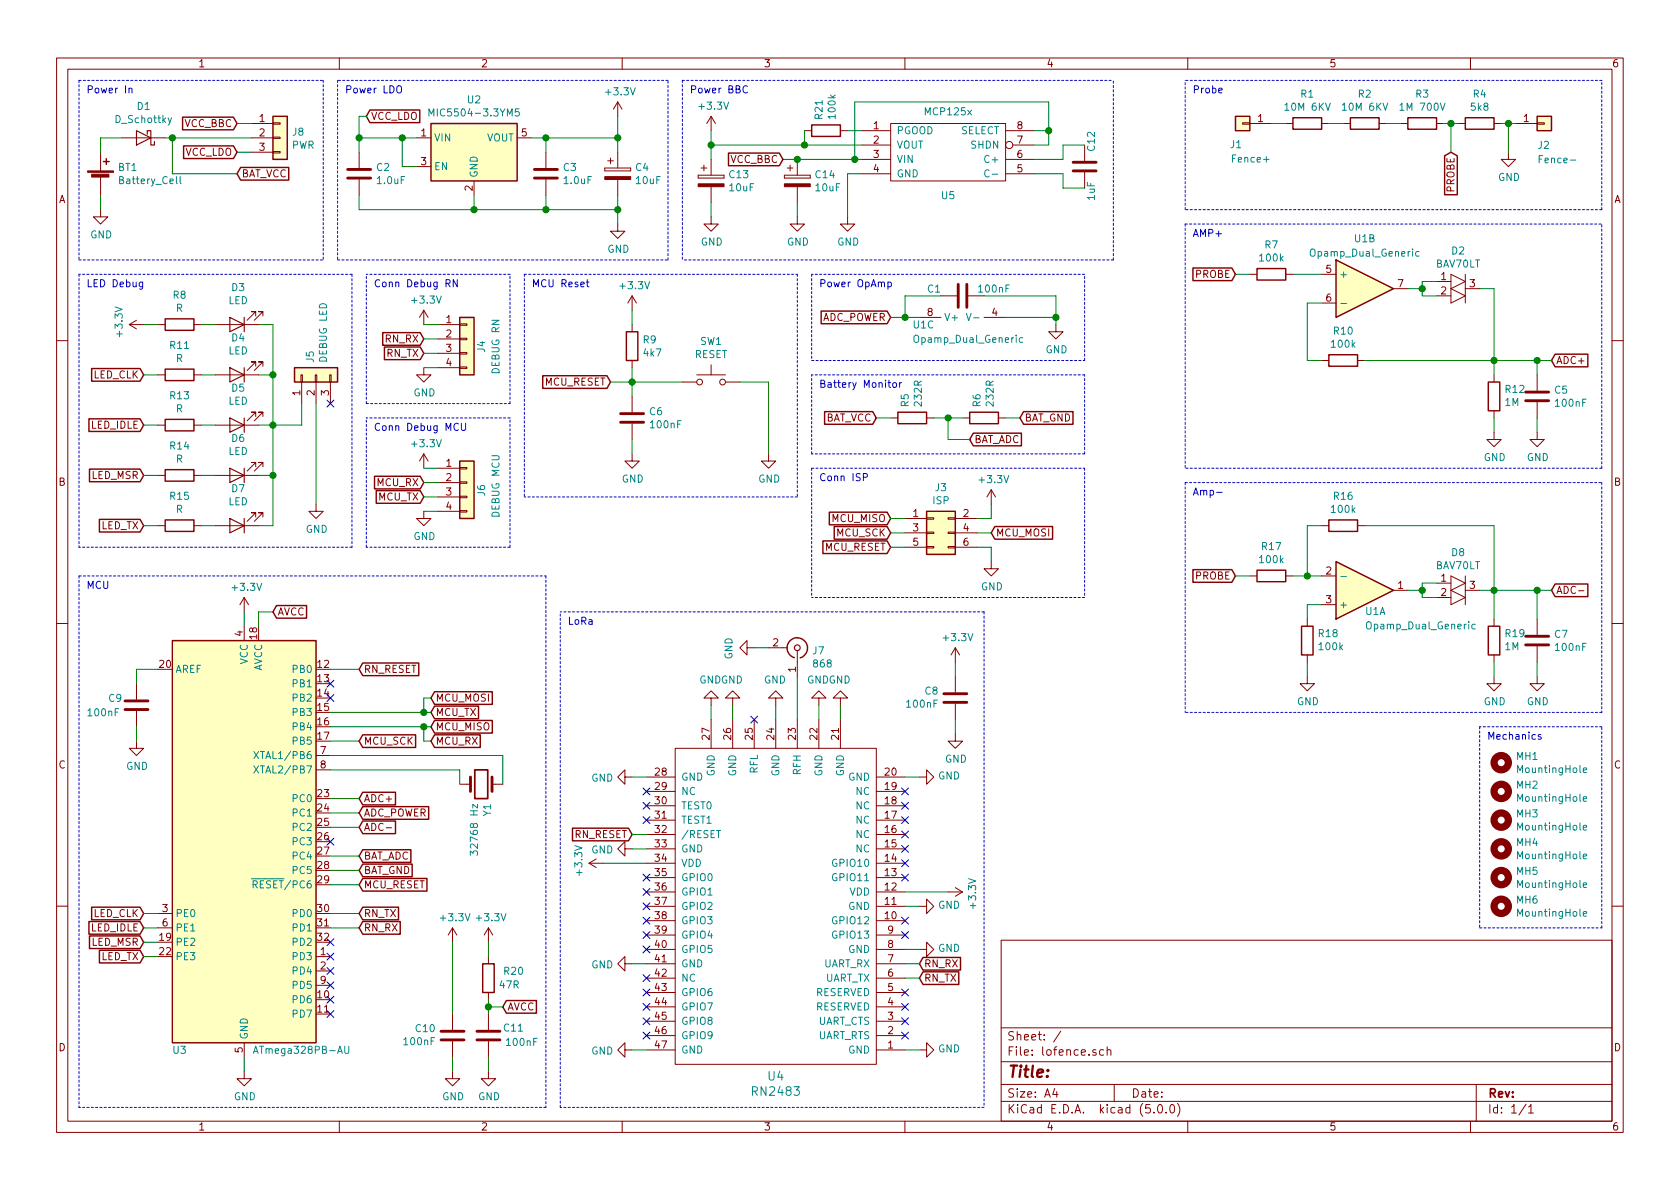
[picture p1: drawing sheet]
<svg xmlns="http://www.w3.org/2000/svg" width="297mm" height="210mm" viewBox="0 0 297 210" stroke-linecap="round" stroke-linejoin="round" font-family="sans-serif">
<g fill="none" stroke="#840000" stroke-width=".18">
<path d="M10 10.3h277v189.9h-277zM12 12.2h273v186.1h-273zM60 10.3v1.9M109.2 18v2.6M109.2 18l-.7 1.3M109.2 18l.8 1.3M110 10.3v1.9M160 10.3v1.9M210 10.3v1.9M260 10.3v1.9M17.8 37.1v1.2h1.2l-1.2 1.3-1.3-1.3h1.3M17.8 26.9v3.3"/>
<path d="M17.8 31.2v3.3M21.6 24.4h7.6M44.4 21.8h3.9M44.4 24.4h3.9M44.4 26.9h3.9M48.3 26.8h1.2v.2h-1.2zM48.3 24.3h1.2v.2h-1.2zM48.3 21.7h1.2v.3h-1.2zM63.5 26.9v2.8M63.5 31.7v2.8M73.7 24.4h2.5M73.7 29.5h2.5"/>
<path d="M83.8 32v2.5M91.4 24.4h2.6M96.5 26.9v2.8M96.5 31.7v2.8M106.9 29.7v.5zM106.9 30.2h4.6zM106.9 29.7h4.6zM107.4 28.4h1.1M107.9 27.9v1.1M109.2 39.6v1.3h1.3l-1.3 1.3-1.3-1.3h1.3M109.2 26.9v2.8M109.2 31.7v2.8"/>
<path d="M111.5 29.7v.5zM123.4 31v.5zM123.4 31.5h4.6zM123.4 31h4.6zM124 29.7h1M124.5 29.2v1M125.7 38.3v1.3h1.3l-1.3 1.3-1.2-1.3h1.2M125.7 20.6v2.5M125.7 28.2v2.8M125.7 33v2.8M125.7 20.6l-.7 1.2M125.7 20.6l.8 1.2"/>
<path d="M128 31v.5zM138.7 31v.5zM138.7 31.5h4.6zM138.7 31h4.6zM139.2 29.7h1M139.7 29.2v1M141 38.3v1.3h1.2l-1.2 1.3-1.3-1.3h1.3M141 28.2v2.8M141 33v2.8M142.2 23.1h1.3M143.3 31v.5zM148.6 23.1h1.3"/>
<path d="M149.9 38.3v1.3h1.2l-1.2 1.3-1.3-1.3h1.3M152.4 23.1h5.1M152.4 25.6h5.1M152.4 28.2h5.1M152.4 30.7h5.1M157.5 21.8h20.3v10.2h-20.3zM177.8 23.1h5.1M177.8 28.2h5.1M177.8 30.7h5.1M179.1 25.6h3.8M191.8 25.6v2.8M191.8 30.5v2.8"/>
<path d="M219.7 21.7h1.3v.3h-1.3zM221 21.8h3.8M227.3 21.8h1.3M233.7 21.8h1.2M237.5 21.8h1.3M243.8 21.8h1.3M247.6 21.8h1.3M254 21.8h1.3M257.8 21.8h1.3M264.2 21.8h1.2M266.7 26.9v1.3h1.3l-1.3 1.3-1.3-1.3h1.3M268 21.8h3.8"/>
<path d="M271.8 21.7h1.2v.3h-1.2zM22.9 57.4h2.5M22.9 57.4l1.2 .8M24.1 56.6l-1.2 .8M27.9 57.4h1.3M34.3 57.4h1.3M38.1 57.4h7.6M45.2 55.9v-.8h-.8h.8l-1.5 1.5M46.5 55.9v-.8h-.8h.8l-1.5 1.5M74.9 54.9v2.5M74.9 54.9l-.7 1.2M74.9 54.9l.8 1.2"/>
<path d="M77.5 57.4h3.8M77.5 59.9h3.8M81.3 59.8h1.2v.3h-1.2zM81.3 57.3h1.2v.2h-1.2zM111.8 52.3v2.6M111.8 57.4v1.3M111.8 52.3l-.8 1.3M111.8 52.3l.7 1.3M162.6 56.1h3.8M166.4 52.3h2.8M171.2 52.3h2.8M174 56.1h3.8"/>
<path d="M186.7 57.4v1.3h1.3l-1.3 1.2-1.3-1.2h1.3M221 48.5h1.2M227.3 48.5h1.3M233.7 48.5h2.5M233.7 53.6h2.5M246.4 51h2.5M254 49.8h2.5M254 52.3h2.5M256.5 48.5l2.6 1.3-2.6 1.2 2.6 1.3-2.6 1.3zM259.1 51h2.5M259.1 48.5v5.1M10 60.2h2"/>
<path d="M27.9 66.3h1.3M27.9 75.2h1.3M34.3 66.3h1.3M34.3 75.2h1.3M38.1 66.3h7.6M38.1 75.2h7.6M45.2 73.7v-.8h-.8h.8l-1.5 1.5M45.2 64.8v-.8h-.8h.8l-1.5 1.5M46.5 73.7v-.8h-.8h.8l-1.5 1.5M46.5 64.8v-.8h-.8h.8l-1.5 1.5M53.2 66.3h.3v1.3h-.3zM53.3 67.6v3.8"/>
<path d="M55.8 66.3h.2v1.3h-.2zM55.9 67.6v3.8M58.3 66.3h.2v1.3h-.2zM58.4 67.6v3.8M74.9 65v1.3h1.3l-1.3 1.3-1.2-1.3h1.2M77.5 62.5h3.8M77.5 65h3.8M81.3 64.9h1.2v.2h-1.2zM81.3 62.4h1.2v.2h-1.2zM111.8 63.7v1.3M111.8 70.1v2.8M111.8 74.9v2.8"/>
<path d="M120.6 67.6h2.6M123.2 66.3h5.1M125.7 64.5v1.8M128.3 67.6h2.5M157.5 73.9h1.2M163.8 73.9h1.3M170.2 73.9h1.2M176.5 73.9h1.3M233.7 63.7h1.2M240 63.7h1.3M264.2 76.4v1.3h1.2l-1.2 1.3-1.3-1.3h1.3M264.2 66.3v1.3"/>
<path d="M264.2 72.6v1.3M271.8 76.4v1.3h1.2l-1.2 1.3-1.3-1.3h1.3M271.8 66.3v2.8M271.8 71.1v2.8M285 60.2h2M27.9 93h1.3M27.9 84.1h1.3M34.3 93h1.3M34.3 84.1h1.3M38.1 93h7.6M38.1 84.1h7.6M45.2 91.4v-.7h-.8h.8l-1.5 1.5"/>
<path d="M45.2 82.5v-.7h-.8h.8l-1.5 1.5M46.5 91.4v-.7h-.8h.8l-1.5 1.5M46.5 82.5v-.7h-.8h.8l-1.5 1.5M55.9 89.1v1.3h1.2l-1.2 1.3-1.3-1.3h1.3M74.9 90.4v1.3h1.3l-1.3 1.3-1.2-1.3h1.2M74.9 80.3l-.7 1.2M74.9 80.3v2.5M74.9 80.3l.8 1.2M77.5 82.8h3.8M77.5 85.3h3.8M77.5 87.9h3.8M77.5 90.4h3.8"/>
<path d="M81.3 90.3h1.2v.2h-1.2zM81.3 87.8h1.2v.2h-1.2zM81.3 85.2h1.2v.3h-1.2zM81.3 82.7h1.2v.2h-1.2zM111.8 80.3v1.2h1.2l-1.2 1.3-1.3-1.3h1.3M135.9 80.3v1.2h1.3l-1.3 1.3-1.3-1.3h1.3M160 91.7h3.8M160 94.2h3.8M160 96.8h3.8M163.8 96.6h1.3v.3h-1.3zM163.8 94.1h1.3v.3h-1.3zM163.8 91.6h1.3v.2h-1.3z"/>
<path d="M167.6 96.6h1.3v.3h-1.3zM167.6 94.1h1.3v.3h-1.3zM167.6 91.6h1.3v.2h-1.3zM168.9 91.7h3.8M168.9 94.2h3.8M168.9 96.8h3.8M175.3 99.3v1.3h1.2l-1.2 1.2-1.3-1.2h1.3M175.3 86.6l-.8 1.3M175.3 86.6v2.5M175.3 86.6l.7 1.3M233.7 93h1.2M240 93h1.3"/>
<path d="M10 110.3h2M43.2 105.7v2.5M43.2 110.7v2.6M43.2 105.7l-.8 1.2M43.2 105.7l.7 1.2M132.1 114.5v-1.2l-1.3 1.2 1.3 1.3v-1.3h1.2M135.9 114.5h3.3M141 115.1v4.5M168.9 114.5v2.6M168.9 119.6v2.8M168.9 114.5l-.8 1.3M168.9 114.5l.8 1.3"/>
<path d="M221 101.8h1.2M227.3 101.8h1.3M231.1 119.6v1.3h1.3l-1.3 1.3-1.2-1.3h1.2M231.1 109.5v1.2M231.1 115.8v1.3M233.7 101.8h2.5M233.7 106.9h2.5M246.4 104.4h2.5M254 103.1h2.5M254 105.7h2.5M256.5 101.8l2.6 1.3-2.6 1.3 2.6 1.3-2.6 1.2zM259.1 104.4h2.5"/>
<path d="M259.1 101.8v5.1M264.2 119.6v1.3h1.2l-1.2 1.3-1.3-1.3h1.3M264.2 109.5v1.2M264.2 115.8v1.3M271.8 119.6v1.3h1.2l-1.2 1.3-1.3-1.3h1.3M271.8 109.5v2.8M271.8 114.3v2.8M279.1 104.5h1M285 110.3h2M24.1 131.1v1.2h1.3l-1.3 1.3-1.2-1.3h1.2M24.1 120.9v2.8M24.1 125.7v2.8"/>
<path d="M55.9 133.6h2.5M55.9 136.1h2.5M81.3 138.7h1.9M87 138.7h1.9M110.5 137.4v-1.3l-1.3 1.3 1.3 1.3v-1.3h1.3M114.3 139.9h5.1M114.3 137.4h5.1M119.4 132.3h35.5v55.9h-35.5zM125.7 123.4h1.3l-1.3-1.2-1.2 1.2h1.2v1.3M125.7 127.2v5.1M129.5 123.4h1.3l-1.3-1.2-1.2 1.2h1.2v1.3M129.5 127.2v5.1"/>
<path d="M133.3 127.2v5.1M137.2 123.4h1.2l-1.2-1.2-1.3 1.2h1.3v1.3M137.2 127.2v5.1M141 127.2v5.1M144.8 123.4h1.2l-1.2-1.2-1.3 1.2h1.3v1.3M144.8 127.2v5.1M148.6 123.4h1.3l-1.3-1.2-1.3 1.2h1.3v1.3M148.6 127.2v5.1M154.9 139.9h5.1M154.9 137.4h5.1M162.6 137.4h1.2v-1.3l1.3 1.3-1.3 1.3v-1.3M168.9 129.8v1.3h1.3l-1.3 1.2-1.3-1.2h1.3"/>
<path d="M168.9 124.5v2.7M68.3 146.4h.9M104.1 152.6h2.6M104.1 152.6l1.3 .8M105.4 151.9l-1.3 .7M110.5 150.1v-1.3l-1.3 1.3 1.3 1.3v-1.3h1.3M114.3 157.7h5.1M114.3 155.2h5.1M114.3 152.6h5.1M114.3 150.1h5.1M114.3 147.6h5.1M114.3 145h5.1"/>
<path d="M114.3 142.5h5.1M154.9 157.7h5.1M154.9 155.2h5.1M154.9 152.6h5.1M154.9 150.1h5.1M154.9 147.6h5.1M154.9 145h5.1M154.9 142.5h5.1M167.6 157.7h2.6M168.9 157l1.3 .7M170.2 157.7l-1.3 .8M10 160.2h2"/>
<path d="M27.9 161.5h2.6M27.9 164.1h2.6M55.9 169.2h2.5M55.9 171.7h2.5M55.9 174.2h2.5M80 164.1l-.8 1.2M80 164.1v2.5M80 179.3v2.8M80 164.1l.8 1.2M86.4 164.1v2.5M86.4 169.2v1.2M86.4 175.5v1.3"/>
<path d="M86.4 179.3v2.8M86.4 164.1l-.8 1.2M86.4 164.1l.7 1.2M110.5 170.4v-1.2l-1.3 1.2 1.3 1.3v-1.3h1.3M114.3 162.8h5.1M114.3 160.3h5.1M114.3 165.3h5.1M114.3 178h5.1M114.3 167.9h5.1M114.3 170.4h5.1M114.3 173h5.1M114.3 175.5h5.1"/>
<path d="M154.9 162.8h5.1M154.9 160.3h5.1M154.9 165.3h5.1M154.9 178h5.1M154.9 167.9h5.1M154.9 170.4h5.1M154.9 173h5.1M154.9 175.5h5.1M162.6 167.9h1.2v-1.3l1.3 1.3-1.3 1.3v-1.3M162.6 160.3h1.2v-1.3l1.3 1.3-1.3 1.2v-1.2M177 166.3h108v32h-108zM285 160.2h2"/>
<path d="M43.2 189.5v1.2h1.2l-1.2 1.3-1.3-1.3h1.3M43.2 184.4v2.5M60 198.3v1.9M80 189.5v1.2h1.3l-1.3 1.3-1.3-1.3h1.3M80 184.1v2.8M86.4 189.5v1.2h1.2l-1.2 1.3-1.3-1.3h1.3M86.4 184.1v2.8M110 198.3v1.9M110.5 185.7v-1.3l-1.3 1.3 1.3 1.2v-1.2h1.3M114.3 185.7h5.1M114.3 183.1h5.1M114.3 180.6h5.1"/>
<path d="M154.9 185.7h5.1M154.9 183.1h5.1M154.9 180.6h5.1M160 198.3v1.9M162.6 185.7h1.2v-1.3l1.3 1.3-1.3 1.2v-1.2M177 194.8h108M177 191.8h108M177 187.8h108M177 181.8h108M186.5 192.5l-.4 1h1M186.8 193v1M187.6 182.3l-1.3 2"/>
<path d="M193.8 185.7a.37 .37 0 0 0-.6 .1l.1 .2 .5 .2v.1l-.2 .3-.4-.1M195.1 185.7l-.4-.1-.3 .3 .1 .6 .2 .1 .4-.1M195.8 185.7a.37 .37 0 0 1 .6 .1v.8M195.8 185.1v1.5M197 191.8v3M204 196.7v.1M204.8 195.5l.4-.2a.94 .94 0 0 1 0 1.5 .79 .79 0 0 1-.4-1.3zM206.2 196.7v.1M207 195.4l.3-.1a.94 .94 0 0 1 0 1.5 .82 .82 0 0 1-.3-1.4zM208.2 195.1a1.71 1.71 0 0 1 0 2.3M210 198.3v1.9M260 198.3v1.9"/>
<path d="M261 191.8v6.5M269.8 195.2l-1.2 2M270.3 195.8l.4-.5v1.5M270.3 196.8h.8"/>
<circle cx="178.4" cy="25.6" r=".63"/>
<circle cx="123.7" cy="67.6" r=".51"/>
<circle cx="127.8" cy="67.6" r=".51"/>
</g>
<g fill="#ffffc2" stroke="#ffffc2" stroke-width=".18">
<path d="M218.4 20.6h2.6v2.5h-2.6z"/>
<path d="M271.8 20.6h2.5v2.5h-2.5z"/>
<path d="M236.2 46l10.2 5-10.2 5.1z"/>
<path d="M76.2 21.8h15.2v10.2h-15.2z"/>
<path d="M163.8 90.4h5.1v7.6h-5.1z"/>
<path d="M236.2 99.3l10.2 5.1-10.2 5.1z"/>
<path d="M30.5 113.3h25.4v71.1h-25.4z"/>
<path d="M81.3 81.5h2.5v10.2h-2.5z"/>
<path d="M52.1 65h7.6v2.6h-7.6z"/>
<path d="M81.3 56.1h2.5v10.2h-2.5z"/>
<path d="M48.3 20.6h2.5v7.6h-2.5z"/>
</g>
<g fill="none" stroke="#840000" stroke-width=".25">
<path d="M65.4 19.5h8.8v2.2h-8.8l-.6-1.1zM18.3 28.6h1M18.8 28.1v1M32.3 20.7h9l.6 1.1-.6 1.2h-9zM32.5 25.8h8.8l.6 1.1-.6 1.1h-8.8zM42.5 29.6h8.6v2.2h-8.6l-.6-1.1zM48.3 20.6h2.5v7.6h-2.5zM76.2 21.8h15.2v10.2h-15.2zM128.8 27.1h9l.6 1.1-.6 1.1h-9zM143.5 22.1h5.1v2h-5.1zM218.4 20.6h2.6v2.5h-2.6zM228.6 20.8h5.1v2.1h-5.1z"/>
<path d="M238.8 20.8h5v2.1h-5zM248.9 20.8h5.1v2.1h-5.1zM255.4 27.6l1.1-.7 1.2 .7v6.8h-2.3zM259.1 20.8h5.1v2.1h-5.1zM271.8 20.6h2.5v2.5h-2.5zM29.2 56.4h5.1v2h-5.1zM67.7 58.8h6.6l.6 1.1-.6 1.2h-6.6zM81.3 56.1h2.5v10.2h-2.5zM110.7 58.7h2.1v5h-2.1zM145.2 55h11.6l.7 1.1-.7 1.1h-11.6zM210.9 47.4h6.9l.6 1.1-.6 1.1h-6.9zM222.2 47.5h5.1v2h-5.1z"/>
<path d="M236.2 46l10.2 5-10.2 5.1zM15.7 74.1h9.1l.6 1.1-.6 1.1h-9.1zM16.2 65.2h8.6l.6 1.1-.6 1.1h-8.6zM29.2 65.3h5.1v2h-5.1zM29.2 74.2h5.1v2h-5.1zM52.1 65h7.6v2.6h-7.6zM68 61.4h6.3l.6 1.1-.6 1.1h-6.3zM96 66.4h11.3l.6 1.2-.6 1.1h-11.3zM145.8 72.8h8.5l.6 1.1-.6 1.1h-8.5zM158.7 72.9h5.1v2h-5.1zM171.4 72.9h5.1v2h-5.1zM172.1 76.6h8.5v2.2h-8.5l-.7-1.1z"/>
<path d="M181 72.8h8.7v2.2h-8.7l-.7-1.1zM234.9 62.7h5.1v2.1h-5.1zM263.1 67.6h2.1v5h-2.1zM275 62.6h5.7v2.3h-5.7l-.7-1.2zM15.8 83h9l.6 1.1-.6 1.1h-9zM17.6 91.8h7.2l.6 1.2-.6 1.1h-7.2zM29.2 83.1h5.1v2h-5.1zM29.2 91.9h5.1v2.1h-5.1zM66.2 84.2h8.1l.6 1.1-.6 1.2h-8.1zM66.5 86.8h7.8l.6 1.1-.6 1.1h-7.8zM81.3 81.5h2.5v10.2h-2.5zM145.5 95.7h11.3l.7 1.1-.7 1.1h-11.3z"/>
<path d="M146.6 90.6h10.2l.7 1.1-.7 1.1h-10.2zM147.5 93.1h9.3l.7 1.1-.7 1.1h-9.3zM163.8 90.4h5.1v7.6h-5.1zM175.9 93.1h10.2v2.2h-10.2l-.6-1.1zM234.9 91.9h5.1v2.1h-5.1zM236.2 99.3l10.2 5.1-10.2 5.1zM30.5 113.3h25.4v71.1h-25.4zM48.9 107.1h5.3v2.2h-5.3l-.6-1.1zM64.1 117.2h9.9v2.3h-9.9l-.6-1.1zM141 112.8a1.8 1.8 0 0 1 1.8 1.5 1.8 1.8 0 0 1-1.3 2M141 112.8a1.8 1.8 0 0 0-1.8 1.5 1.8 1.8 0 0 0 1.3 2M210.9 100.7h6.9l.6 1.1-.6 1.2h-6.9z"/>
<path d="M222.2 100.8h5.1v2.1h-5.1zM230.1 110.7h2.1v5.1h-2.1zM263.1 110.7h2.1v5.1h-2.1zM275 103.3h5.7v2.2h-5.7l-.7-1.1zM64.1 129.9h9.4v2.3h-9.4l-.6-1.1zM76.8 127.4h10.2v2.2h-10.2l-.6-1.1zM76.8 122.3h10.2v2.3h-10.2l-.6-1.2zM76.8 129.9h8.1v2.3h-8.1l-.6-1.1zM76.8 124.9h7.8v2.2h-7.8l-.6-1.1zM64.1 155.3h11.4v2.3h-11.4l-.6-1.1zM64.1 140.1h5.8v2.2h-5.8l-.6-1.1zM64.1 145.2h5.8v2.2h-5.8l-.6-1.1z"/>
<path d="M64.1 152.8h8.8v2.2h-8.8l-.6-1.1zM64.1 150.3h8.5v2.2h-8.5l-.6-1.1zM64.1 142.6h11.7v2.3h-11.7l-.6-1.1zM101.2 146.5h9.9l.7 1.1-.7 1.1h-9.9zM15.7 163h9.1l.6 1.1-.6 1.1h-9.1zM15.8 165.5h9l.6 1.1-.6 1.1h-9zM16.2 160.4h8.6l.6 1.1-.6 1.2h-8.6zM17.6 168h7.2l.6 1.2-.6 1.1h-7.2zM64.1 163h6.7v2.2h-6.7l-.6-1.1zM64.1 160.4h6.4v2.3h-6.4l-.6-1.2zM85.3 170.4h2.1v5.1h-2.1zM89.5 176.9h5.3v2.3h-5.3l-.6-1.2z"/>
<path d="M163.2 171.9h6.3v2.2h-6.3l-.6-1.1zM163.2 169.3h6.6v2.2h-6.6l-.6-1.1z"/>
</g>
<g fill="none" stroke="#008484" stroke-width=".18">
<path d="M91.8 19.2h-.6l-.1 .7 .2-.2 .5 .2v.5l-.2 .1-.5-.1M30.3 20.8l-.4 1.2-.2 .1M31.9 31.2v1.1l.1 .2M75.8 20.5v-1.3l.5 1 .4-1v1.3M174.9 30.1a.6 .6 0 0 0-.8 .5 .6 .6 0 0 0 .6 .7l.2-.1M175.4 30.8h1M277.6 28.3h1M170.9 55.4l.4 1.3 .4-1.3M172.1 56.2h1M180.8 59.8l-.3-.1-.3 .2 .1 .6h.5M237.1 53.7h1M250.9 44.5h-.4l-.2 .2 .1 .6h.5"/>
<path d="M237.1 101.9h1M260.8 110.4h-.3l-.3 .2 .1 .6h.5M44.9 132.9l.8 1.3M44.9 135.4l.8 1.3M45.7 132.9l-.8 1.3M45.7 135.4l-.8 1.3M279.9 136.2l.6-.1v-.3h-.4l-.2 .2 .1 .6h.5M44.4 155.4h1.3M44.8 156.4h.6l.1-.2-.1-.3-.2-.2h-.4v1.3M45.1 156.4l.4 .6M83.2 151.3v-.8l.4 .4 .2-.4h.5l.1 .2-.1 .6M84.4 142.2v.7l-.8-.7v.7"/>
<path d="M126.7 146.9h.7M279.9 141.3l.6-.1v-.3h-.4l-.2 .1 .1 .7h.5M279.9 151.4l.6-.1v-.2l-.4-.1-.2 .2 .1 .6h.5M279.9 146.3l.6-.1v-.2l-.4-.1-.2 .2 .1 .6h.5M279.9 156.5l.6-.1v-.2l-.4-.1-.2 .2 .1 .6h.5M279.9 161.6l.6-.1v-.3h-.4l-.2 .2 .1 .6h.5M44.8 186.3l.4-1.3 .4 1.3M44.9 185.9h.6M61 185v1l.2 .3h.2l.3-.3v-1"/>
</g>
<g fill="#840000" stroke="#840000" stroke-width=".18">
<path d="M15.5 30.2h4.6v.3h-4.6z"/>
<path d="M16.2 30.8h3.1v.5h-3.1z"/>
<path d="M106.9 31.2h4.6v.5h-4.6z"/>
<path d="M138.7 32.5h4.6v.5h-4.6z"/>
<path d="M123.4 32.5h4.6v.5h-4.6z"/>
</g>
<g fill="none" stroke="#840000" stroke-width=".51">
<path d="M61.5 31.5h4M61.5 30h4M94.5 31.5h4.1M94.5 30h4.1M189.7 30.2h4.1M189.7 28.7h4.1M169.4 50.3v4.1M170.9 50.3v4.1M109.7 74.7h4.1M109.7 73.1h4.1M269.7 70.9h4.1M269.7 69.3h4.1"/>
<path d="M269.7 114h4.1M269.7 112.5h4.1M22.1 125.5h4.1M22.1 123.9h4.1M83.2 137.4v2.5M87 137.4v2.5M166.9 122.7h4M166.9 124.2h4M78 182.4h4M78 183.9h4M84.3 182.4h4.1M84.3 183.9h4.1"/>
</g>
<g fill="none" stroke="#008400" stroke-width=".18">
<path d="M17.8 34.5v2.6M21.6 24.4h-3.8v2.5M29.2 24.4h15.2M30.5 24.4v6.3h11.4M41.9 21.8h2.5M41.9 26.9h2.5M63.5 24.4h10.2M63.5 34.5v2.6h45.7M64.8 20.6h-1.3v6.3M71.1 24.4v5.1h2.6M83.8 34.5v2.6M94 24.4h15.2"/>
<path d="M96.5 24.4v2.5M96.5 34.5v2.6M109.2 20.6v6.3M109.2 34.5v5.1M125.7 23.1v5.1M125.7 35.8v2.5M125.7 25.6h26.7M138.4 28.2h14M141 35.8v2.5M142.2 23.1v2.5M149.9 23.1h2.5M152.4 30.7h-2.5v7.6"/>
<path d="M182.9 30.7h5.1v2.6h3.8M182.9 25.6h2.5v-7.6h-34.3v10.2M182.9 23.1h2.5M191.8 25.6h-3.8v2.6h-5.1M224.8 21.8h2.5M234.9 21.8h2.6M245.1 21.8h2.5M255.3 21.8h2.5M256.5 21.8v5.1M265.4 21.8h2.6M266.7 21.8v5.1M25.4 57.4h2.5"/>
<path d="M35.6 57.4h2.5M45.7 57.4h2.6v35.6h-2.6M74.9 57.4h2.6M74.9 59.9h2.6M111.8 54.9v2.5M157.5 56.1h5.1M166.4 52.3h-6.4v3.8M174 52.3h12.7v5.1M177.8 56.1h8.9M218.4 48.5h2.6M228.6 48.5h5.1M233.7 53.6h-2.6v10.1h2.6"/>
<path d="M248.9 51h2.6M254 49.8h-2.5v2.5h2.5M261.6 51h2.6v15.3M25.4 75.2h2.5M25.4 66.3h2.5M35.6 75.2h2.5M35.6 66.3h2.5M45.7 66.3h2.6M53.3 71.4v3.8h-7.6M55.9 71.4v17.7M74.9 62.5h2.6M74.9 65h2.6"/>
<path d="M107.9 67.6h12.7M111.8 65v5.1M111.8 77.7v2.6M130.8 67.6h5.1v12.7M154.9 73.9h2.6M165.1 73.9h5.1M167.6 73.9v3.8h3.8M177.8 73.9h2.5M241.3 63.7h33M264.2 73.9v2.5M271.8 63.7v2.6M271.8 73.9v2.5"/>
<path d="M25.4 93h2.5M25.4 84.1h2.5M35.6 93h2.5M35.6 84.1h2.5M45.7 84.1h2.6M74.9 90.4h2.6M74.9 82.8h2.6M74.9 85.3h2.6M74.9 87.9h2.6M157.5 94.2h2.5M157.5 91.7h2.5M157.5 96.8h2.5"/>
<path d="M172.7 94.2h2.6M172.7 96.8h2.6v2.5M175.3 89.1v2.6h-2.6M233.7 93h-2.6v8.8M241.3 93h22.9v16.5M27.9 118.4h-3.8v2.5M43.2 108.2v2.5M48.3 108.2h-2.6v2.5M58.4 118.4h5.1M133.3 114.5h2.6M141 119.6v7.6M168.9 117.1v2.5"/>
<path d="M218.4 101.8h2.6M228.6 101.8h5.1M231.1 117.1v2.5M233.7 106.9h-2.6v2.6M248.9 104.4h2.6M254 103.1h-2.5v2.6h2.5M261.6 104.4h12.7M264.2 117.1v2.5M271.8 104.4v5.1M271.8 117.1v2.5M24.1 128.5v2.6M58.4 131.1h5.1"/>
<path d="M58.4 128.5h17.8M58.4 126h17.8M58.4 136.1h22.9v2.6M58.4 133.6h30.5v5.1M74.9 128.5v2.6h1.3M76.2 123.4h-1.3v2.6M111.8 137.4h2.5M125.7 124.7v2.5M129.5 124.7v2.5M137.2 124.7v2.5M144.8 124.7v2.5M148.6 124.7v2.5"/>
<path d="M160 137.4h2.6M168.9 127.2v2.6M58.4 156.5h5.1M58.4 141.2h5.1M58.4 151.4h5.1M58.4 153.9h5.1M58.4 143.8h5.1M58.4 146.3h5.1M106.7 152.6h7.6M111.8 147.6h2.5M111.8 150.1h2.5M160 157.7h7.6"/>
<path d="M25.4 161.5h2.5M25.4 164.1h2.5M25.4 166.6h2.5M25.4 169.2h2.5M58.4 161.5h5.1M58.4 164.1h5.1M80 166.6v12.7M86.4 166.6v2.6M86.4 176.8v2.5M86.4 178h2.5M111.8 170.4h2.5M160 170.4h2.6"/>
<path d="M160 160.3h2.6M160 167.9h2.6M160 173h2.6M43.2 186.9v2.6M80 186.9v2.6M86.4 186.9v2.6M111.8 185.7h2.5M160 185.7h2.6"/>
</g>
<g fill="#008400" stroke="#008400" stroke-width=".25">
<circle cx="71.1" cy="24.4" r=".51"/>
<circle cx="264.2" cy="63.7" r=".51"/>
<circle cx="231.1" cy="101.8" r=".51"/>
<circle cx="264.2" cy="104.4" r=".51"/>
<circle cx="256.5" cy="21.8" r=".51"/>
<circle cx="83.8" cy="37.1" r=".51"/>
<circle cx="271.8" cy="63.7" r=".51"/>
<circle cx="271.8" cy="104.4" r=".51"/>
<circle cx="111.8" cy="67.6" r=".51"/>
<circle cx="167.6" cy="73.9" r=".51"/>
<circle cx="96.5" cy="37.1" r=".51"/>
<circle cx="109.2" cy="37.1" r=".51"/>
<circle cx="74.9" cy="128.5" r=".51"/>
<circle cx="74.9" cy="126" r=".51"/>
<circle cx="48.3" cy="84.1" r=".51"/>
<circle cx="48.3" cy="75.2" r=".51"/>
<circle cx="48.3" cy="66.3" r=".51"/>
<circle cx="96.5" cy="24.4" r=".51"/>
<circle cx="109.2" cy="24.4" r=".51"/>
<circle cx="63.5" cy="24.4" r=".51"/>
<circle cx="86.4" cy="178" r=".51"/>
<circle cx="251.5" cy="51" r=".51"/>
<circle cx="251.5" cy="104.4" r=".51"/>
<circle cx="160" cy="56.1" r=".51"/>
<circle cx="186.7" cy="56.1" r=".51"/>
<circle cx="266.7" cy="21.8" r=".51"/>
<circle cx="142.2" cy="25.6" r=".51"/>
<circle cx="151.1" cy="28.2" r=".51"/>
<circle cx="185.4" cy="23.1" r=".51"/>
<circle cx="125.7" cy="25.6" r=".51"/>
<circle cx="141" cy="28.2" r=".51"/>
<circle cx="30.5" cy="24.4" r=".51"/>
</g>
<g fill="none" stroke="#0000c2" stroke-width=".18" stroke-dasharray=".4 .4">
<path d="M14 14.2v31.8M14 14.2h43.1M57.1 14.2v31.8M59.7 14.2v31.8M118.1 14.2h-58.4M120.6 14.2v31.8M120.6 14.2h76.2M283.2 14.2h-73.7M209.5 39.6v43.2M209.5 39.6h73.7M209.5 37.1v-22.9M283.2 37.1h-73.7"/>
<path d="M283.2 37.1v-22.9M14 48.5v48.3M14 46h43.1M59.7 46h58.4M62.2 48.5h-48.2M62.2 48.5v48.3M90.2 48.5h-25.4M92.7 48.5h48.3M92.7 48.5v39.4M118.1 46v-31.8M141 48.5v39.4M143.5 48.5v15.2"/>
<path d="M191.8 48.5h-48.3M196.8 46v-31.8M196.8 46h-76.2M64.8 71.4v-22.9M64.8 71.4h25.4M90.2 71.4v-22.9M90.2 73.9h-25.4M143.5 63.7h48.3M191.8 66.3h-48.3M191.8 63.7v-15.2M62.2 96.8h-48.2M64.8 96.8v-22.9"/>
<path d="M90.2 96.8v-22.9M90.2 96.8h-25.4M141 87.9h-48.3M143.5 82.8v22.9M143.5 82.8h48.3M143.5 80.3v-14M191.8 82.8v22.9M191.8 80.3h-48.3M191.8 80.3v-14M209.5 85.3v40.7M209.5 85.3h73.7M283.2 82.8v-43.2"/>
<path d="M283.2 82.8h-73.7M283.2 85.3v40.7M14 101.8h82.5M14 101.8v94M96.5 101.8v94M174 108.2h-74.9M174 108.2v87.6M191.8 105.7h-48.3M261.6 128.5v35.6M283.2 126h-73.7M283.2 128.5h-21.6M261.6 164.1h21.6"/>
<path d="M283.2 164.1v-35.6M96.5 195.8h-82.5M99.1 195.8v-87.6M174 195.8h-74.9"/>
</g>
<g fill="none" stroke="#0000c2" stroke-width=".18">
<path d="M22.8 15.7l.2-.1h.3v.8M22.8 15.6v.8M70.2 15.3a.45 .45 0 0 1 .7 0 .88 .88 0 0 1-.2 1.1h-.4a1.07 1.07 0 0 1-.1-1.1zM132.2 15.3a.51 .51 0 0 0-.7 0 .51 .51 0 0 0-.1 .6 .46 .46 0 0 0 .2 .5 .46 .46 0 0 0 .6-.1M25.2 49.9v1.1l-.2 .1h-.3M25.2 49.9h-.3l-.3 .2 .1 .6h.5M78.9 50.1h.6v-.5l-.2-.2h-.4v1.3M79.2 50.1l.4 .6M80.8 49.4v1.3l-.7-1.3v1.3M103.7 49.9h.4M103.8 49.4v1.1l.3 .2M157 49.9h.4l.2 .2-.1 .6h-.5"/>
<path d="M157 49.9v1.2M81.1 75a.51 .51 0 0 0-.7 0 .51 .51 0 0 0-.1 .6 .46 .46 0 0 0 .2 .5 .46 .46 0 0 0 .6-.1M81.6 74.8v1.1l.2 .2h.4l.1-.2v-1.1M157 67.7h.5M157.2 67.2v1.1l.3 .2M158 67.7h.3l.2 .2-.1 .5-.3 .1-.3-.2zM159.1 67.7v.8M159.4 67.7l-.3 .2M152.7 84.4l.6-.1v-.4l-.2-.2h-.4v1.3M215.1 87.1h1M272.4 129.9h-.3l-.1 .2v.1l.4 .2v.3h-.4"/>
</g>
<g fill="none" stroke="#000084" stroke-width=".18">
<path d="M57.8 70.8l1.2 1.2M59 70.8l-1.2 1.2M57.8 122.8l1.2 1.2M57.8 120.3l1.2 1.2M59 122.8l-1.2 1.2M59 120.3l-1.2 1.2M113.7 139.3l1.2 1.3M114.9 139.3l-1.2 1.3M132.7 126.6l1.3 1.3M134 126.6l-1.3 1.3M159.4 139.3l1.2 1.3M160.6 139.3l-1.2 1.3"/>
<path d="M57.8 148.2l1.2 1.2M59 148.2l-1.2 1.2M113.7 141.9l1.2 1.2M113.7 144.4l1.2 1.2M113.7 154.6l1.2 1.2M113.7 157.1l1.2 1.2M113.7 159.7l1.2 1.2M114.9 141.9l-1.2 1.2M114.9 144.4l-1.2 1.2M114.9 154.6l-1.2 1.2M114.9 157.1l-1.2 1.2M114.9 159.7l-1.2 1.2"/>
<path d="M159.4 154.6l1.2 1.2M159.4 152l1.2 1.3M159.4 149.5l1.2 1.2M159.4 147l1.2 1.2M159.4 144.4l1.2 1.2M159.4 141.9l1.2 1.2M160.6 154.6l-1.2 1.2M160.6 152l-1.2 1.3M160.6 149.5l-1.2 1.2M160.6 147l-1.2 1.2M160.6 144.4l-1.2 1.2M160.6 141.9l-1.2 1.2"/>
<path d="M57.8 178.7l1.2 1.2M57.8 176.2l1.2 1.2M57.8 173.6l1.2 1.2M57.8 171.1l1.2 1.2M57.8 168.5l1.2 1.3M57.8 166l1.2 1.2M59 178.7l-1.2 1.2M59 176.2l-1.2 1.2M59 173.6l-1.2 1.2M59 171.1l-1.2 1.2M59 168.5l-1.2 1.3M59 166l-1.2 1.2"/>
<path d="M113.7 162.2l1.2 1.2M113.7 164.7l1.2 1.3M113.7 167.3l1.2 1.2M113.7 172.4l1.2 1.2M113.7 174.9l1.2 1.2M113.7 177.4l1.2 1.3M113.7 180l1.2 1.2M114.9 162.2l-1.2 1.2M114.9 164.7l-1.2 1.3M114.9 167.3l-1.2 1.2M114.9 172.4l-1.2 1.2M114.9 174.9l-1.2 1.2"/>
<path d="M114.9 177.4l-1.2 1.3M114.9 180l-1.2 1.2M159.4 180l1.2 1.2M159.4 177.4l1.2 1.3M159.4 174.9l1.2 1.2M159.4 164.7l1.2 1.3M159.4 162.2l1.2 1.2M160.6 180l-1.2 1.2M160.6 177.4l-1.2 1.3M160.6 174.9l-1.2 1.2M160.6 164.7l-1.2 1.3M160.6 162.2l-1.2 1.2"/>
<path d="M113.7 182.5l1.2 1.2M114.9 182.5l-1.2 1.2M159.4 182.5l1.2 1.2M160.6 182.5l-1.2 1.2"/>
</g>
<path d="M83.9 136.1h2.3v5.1h-2.3z" fill="none" stroke="#840000" stroke-width=".3"/>
<g fill="none" stroke="#840000" stroke-width=".2">
<path d="M24.1 23.1l2.6 1.3-2.6 1.2zM26 23.7v-.6h.7v2.5h.6v-.6M40.6 56.1l2.6 1.3-2.6 1.3zM43.2 56.1v2.6M40.6 73.9l2.6 1.3-2.6 1.2zM40.6 65l2.6 1.3-2.6 1.3zM43.2 65v2.6M43.2 73.9v2.5M40.6 91.7l2.6 1.3-2.6 1.2zM40.6 82.8l2.6 1.3-2.6 1.2zM43.2 82.8v2.5M43.2 91.7v2.5"/>
<circle cx="141" cy="114.5" r=".51"/>
</g>
<g fill="none" stroke="#840000" stroke-width="1.3">
<circle cx="265.4" cy="134.9" r="1.27"/>
<circle cx="265.4" cy="139.9" r="1.27"/>
<circle cx="265.4" cy="150.1" r="1.27"/>
<circle cx="265.4" cy="155.2" r="1.27"/>
<circle cx="265.4" cy="145" r="1.27"/>
<circle cx="265.4" cy="160.3" r="1.27"/>
</g>
<text font-size="2.8" fill="#840000" x="178" y="190.5">Title:</text>
<g font-size="2.1" fill="#840000">
<text x="178" y="184">Sheet: /</text>
<text x="178" y="186.7">File: lofence.sch</text>
<text x="178" y="196.9">KiCad E.D.A. kicad (5.0.0)</text>
<text x="178" y="194.1">Size: A4</text>
<text x="200" y="194.1">Date:</text>
<text x="263" y="194.1">Rev:</text>
<text x="263" y="196.9">Id: 1/1</text>
</g>
<g font-size="2.1" fill="#008484">
<text x="135.8" y="191.1">U4</text>
<text x="133.3" y="193.8">RN2483</text>
</g>
<g font-size="1.8" fill="#840000">
<text x="35" y="11.9">1</text>
<text x="85" y="11.9">2</text>
<text x="135" y="11.9">3</text>
<text x="185" y="11.9">4</text>
<text x="235" y="11.9">5</text>
<text x="285" y="11.9">6</text>
<text x="32.6" y="22.5">VCC_BBC</text>
<text x="45.9" y="21.6">1</text>
<text x="65.6" y="21.2">VCC_LDO</text>
<text x="154.5" y="22.9">1</text>
<text x="179.9" y="22.9">8</text>
<text x="222.4" y="21.6">1</text>
<text x="269.4" y="21.6">1</text>
<text x="32.7" y="27.6">VCC_LDO</text>
<text x="45.9" y="24.1">2</text>
<text x="45.9" y="26.7">3</text>
<text x="74.4" y="24.1">1</text>
<text x="74.4" y="29.2">3</text>
<text x="92.2" y="24.1">5</text>
<text x="129.1" y="28.8">VCC_BBC</text>
<text x="154.5" y="25.4">2</text>
<text x="154.5" y="27.9">3</text>
<text x="179.9" y="27.9">6</text>
<text x="179.9" y="25.4">7</text>
<text x="10.4" y="35.9">A</text>
<text x="42.7" y="31.4">BAT_VCC</text>
<text x="83.6" y="33.8" transform="rotate(-90 83.6 33.8)">2</text>
<text x="154.5" y="30.5">4</text>
<text x="179.9" y="30.5">5</text>
<text x="257.2" y="34" transform="rotate(-90 257.2 34)">PROBE</text>
<text x="285.4" y="35.9">A</text>
<text x="211.4" y="49.1">PROBE</text>
<text x="234.5" y="48.3">5</text>
<text x="234.5" y="53.3">6</text>
<text x="247.2" y="50.8">7</text>
<text x="254.8" y="49.5">1</text>
<text x="254.8" y="52.1">2</text>
<text x="259.9" y="50.8">3</text>
<text x="78.9" y="57.1">1</text>
<text x="78.9" y="59.7">2</text>
<text x="145.2" y="56.8">ADC_POWER</text>
<text x="164" y="55.9">8</text>
<text x="175.4" y="55.9">4</text>
<text x="68.1" y="60.6">RN_RX</text>
<text x="68.4" y="63.1">RN_TX</text>
<text x="78.9" y="62.2">3</text>
<text x="78.9" y="64.8">4</text>
<text x="275.1" y="64.4">ADC+</text>
<text x="16.5" y="66.9">LED_CLK</text>
<text x="53.1" y="69.9" transform="rotate(-90 53.1 69.9)">1</text>
<text x="55.6" y="69.9" transform="rotate(-90 55.6 69.9)">2</text>
<text x="58.2" y="69.9" transform="rotate(-90 58.2 69.9)">3</text>
<text x="96.3" y="68.2">MCU_RESET</text>
<text x="16.1" y="75.8">LED_IDLE</text>
<text x="145.8" y="74.5">BAT_VCC</text>
<text x="181.1" y="74.5">BAT_GND</text>
<text x="78.9" y="82.5">1</text>
<text x="172.2" y="78.4">BAT_ADC</text>
<text x="10.4" y="85.9">B</text>
<text x="16.2" y="84.7">LED_MSR</text>
<text x="66.7" y="86">MCU_RX</text>
<text x="66.9" y="88.5">MCU_TX</text>
<text x="78.9" y="85.1">2</text>
<text x="78.9" y="87.6">3</text>
<text x="285.4" y="85.9">B</text>
<text x="17.8" y="93.6">LED_TX</text>
<text x="78.9" y="90.2">4</text>
<text x="147.2" y="92.3">MCU_MISO</text>
<text x="148" y="94.9">MCU_SCK</text>
<text x="161.4" y="91.4">1</text>
<text x="161.4" y="94">3</text>
<text x="170.3" y="91.4">2</text>
<text x="170.3" y="94">4</text>
<text x="176" y="94.9">MCU_MOSI</text>
<text x="145.8" y="97.4">MCU_RESET</text>
<text x="161.4" y="96.5">5</text>
<text x="170.3" y="96.5">6</text>
<text x="234.5" y="101.6">2</text>
<text x="211.4" y="102.5">PROBE</text>
<text x="234.5" y="106.7">3</text>
<text x="247.2" y="104.1">1</text>
<text x="254.8" y="102.9">1</text>
<text x="254.8" y="105.4">2</text>
<text x="259.9" y="104.1">3</text>
<text x="275.1" y="105">ADC-</text>
<text x="42.9" y="112.5" transform="rotate(-90 42.9 112.5)">4</text>
<text x="45.5" y="113" transform="rotate(-90 45.5 113)">18</text>
<text x="49" y="108.8">AVCC</text>
<text x="28.2" y="118.1">20</text>
<text x="56.2" y="118.1">12</text>
<text x="64.3" y="119">RN_RESET</text>
<text x="136.7" y="114.3">2</text>
<text x="140.7" y="118.8" transform="rotate(-90 140.7 118.8)">1</text>
<text x="56.2" y="120.6">13</text>
<text x="56.2" y="123.2">14</text>
<text x="56.2" y="125.7">15</text>
<text x="77" y="124.1">MCU_MOSI</text>
<text x="56.2" y="128.3">16</text>
<text x="56.2" y="130.8">17</text>
<text x="64.3" y="131.7">MCU_SCK</text>
<text x="77" y="129.2">MCU_MISO</text>
<text x="77" y="131.7">MCU_RX</text>
<text x="77" y="126.6">MCU_TX</text>
<text x="125.5" y="130.8" transform="rotate(-90 125.5 130.8)">27</text>
<text x="129.3" y="130.8" transform="rotate(-90 129.3 130.8)">26</text>
<text x="133.1" y="130.8" transform="rotate(-90 133.1 130.8)">25</text>
<text x="136.9" y="130.8" transform="rotate(-90 136.9 130.8)">24</text>
<text x="140.7" y="130.8" transform="rotate(-90 140.7 130.8)">23</text>
<text x="144.5" y="130.8" transform="rotate(-90 144.5 130.8)">22</text>
<text x="148.3" y="130.8" transform="rotate(-90 148.3 130.8)">21</text>
<text x="10.4" y="135.9">C</text>
<text x="56.7" y="133.3">7</text>
<text x="56.7" y="135.9">8</text>
<text x="115.9" y="137.2">28</text>
<text x="156.5" y="137.2">20</text>
<text x="285.4" y="135.9">C</text>
<text x="56.2" y="141">23</text>
<text x="56.2" y="143.5">24</text>
<text x="64.3" y="141.9">ADC+</text>
<text x="115.9" y="139.7">29</text>
<text x="115.9" y="142.2">30</text>
<text x="156.5" y="142.2">18</text>
<text x="156.5" y="139.7">19</text>
<text x="56.2" y="146">25</text>
<text x="56.2" y="148.6">26</text>
<text x="64.3" y="146.9">ADC-</text>
<text x="64.3" y="144.4">ADC_POWER</text>
<text x="101.5" y="148.2">RN_RESET</text>
<text x="115.9" y="144.8">31</text>
<text x="115.9" y="147.3">32</text>
<text x="115.9" y="149.9">33</text>
<text x="156.5" y="149.9">15</text>
<text x="156.5" y="147.3">16</text>
<text x="156.5" y="144.8">17</text>
<text x="56.2" y="151.1">27</text>
<text x="56.2" y="153.7">28</text>
<text x="64.3" y="154.6">BAT_GND</text>
<text x="64.3" y="152">BAT_ADC</text>
<text x="115.9" y="152.4">34</text>
<text x="115.9" y="154.9">35</text>
<text x="156.5" y="154.9">13</text>
<text x="156.5" y="152.4">14</text>
<text x="28.7" y="161.3">3</text>
<text x="56.2" y="156.2">29</text>
<text x="56.2" y="161.3">30</text>
<text x="64.3" y="157.1">MCU_RESET</text>
<text x="115.9" y="157.5">36</text>
<text x="115.9" y="160">37</text>
<text x="156.5" y="160">11</text>
<text x="156.5" y="157.5">12</text>
<text x="16.1" y="164.7">LED_IDLE</text>
<text x="16.2" y="167.3">LED_MSR</text>
<text x="16.5" y="162.2">LED_CLK</text>
<text x="28.2" y="166.4">19</text>
<text x="28.7" y="163.8">6</text>
<text x="56.2" y="163.8">31</text>
<text x="56.2" y="166.4">32</text>
<text x="64.3" y="164.7">RN_RX</text>
<text x="64.3" y="162.2">RN_TX</text>
<text x="115.9" y="162.6">38</text>
<text x="115.9" y="165.1">39</text>
<text x="115.9" y="167.6">40</text>
<text x="156.5" y="162.6">10</text>
<text x="157" y="167.6">8</text>
<text x="157" y="165.1">9</text>
<text x="17.8" y="169.8">LED_TX</text>
<text x="28.2" y="168.9">22</text>
<text x="56.7" y="168.9">1</text>
<text x="56.7" y="171.4">2</text>
<text x="56.7" y="174">9</text>
<text x="115.9" y="170.2">41</text>
<text x="115.9" y="172.7">42</text>
<text x="157" y="172.7">6</text>
<text x="157" y="170.2">7</text>
<text x="163.3" y="173.6">RN_TX</text>
<text x="163.3" y="171.1">RN_RX</text>
<text x="56.2" y="176.5">10</text>
<text x="56.2" y="179.1">11</text>
<text x="89.7" y="178.7">AVCC</text>
<text x="115.9" y="175.3">43</text>
<text x="115.9" y="177.8">44</text>
<text x="157" y="177.8">4</text>
<text x="157" y="175.3">5</text>
<text x="10.4" y="185.9">D</text>
<text x="115.9" y="180.3">45</text>
<text x="115.9" y="182.9">46</text>
<text x="115.9" y="185.4">47</text>
<text x="157" y="185.4">1</text>
<text x="157" y="182.9">2</text>
<text x="157" y="180.3">3</text>
<text x="285.4" y="185.9">D</text>
<text x="42.9" y="186.2" transform="rotate(-90 42.9 186.2)">5</text>
<text x="35" y="199.9">1</text>
<text x="85" y="199.9">2</text>
<text x="135" y="199.9">3</text>
<text x="185" y="199.9">4</text>
<text x="235" y="199.9">5</text>
<text x="285" y="199.9">6</text>
</g>
<g font-size="1.8" fill="#0000c2">
<text x="15.2" y="16.5">Power In</text>
<text x="61" y="16.5">Power LDO</text>
<text x="121.9" y="16.5">Power BBC</text>
<text x="210.8" y="16.5">Probe</text>
<text x="210.8" y="41.9">AMP+</text>
<text x="15.2" y="50.8">LED Debug</text>
<text x="66" y="50.8">Conn Debug RN</text>
<text x="94" y="50.8">MCU Reset</text>
<text x="144.8" y="50.8">Power OpAmp</text>
<text x="144.8" y="68.6">Battery Monitor</text>
<text x="66" y="76.2">Conn Debug MCU</text>
<text x="144.8" y="85.1">Conn ISP</text>
<text x="210.8" y="87.6">Amp-</text>
<text x="15.2" y="104.1">MCU</text>
<text x="100.3" y="110.5">LoRa</text>
<text x="262.9" y="130.8">Mechanics</text>
</g>
<g font-size="1.8" fill="#008484">
<text x="107.3" y="16.9">+3.3V</text>
<text x="230" y="17.3">R1</text>
<text x="240.2" y="17.3">R2</text>
<text x="250.3" y="17.3">R3</text>
<text x="260.5" y="17.3">R4</text>
<text x="20.5" y="21.8">D_Schottky</text>
<text x="24.3" y="19.5">D1</text>
<text x="51.8" y="24">J8</text>
<text x="76.9" y="20.6">MIC5504-3.3YM5</text>
<text x="82.7" y="18.3">U2</text>
<text x="123.8" y="19.4">+3.3V</text>
<text x="145.4" y="21" transform="rotate(-90 145.4 21)">R21</text>
<text x="147.8" y="20.9" transform="rotate(-90 147.8 20.9)">100k</text>
<text x="158.5" y="23.7">PGOOD</text>
<text x="163.7" y="20.4">MCP125x</text>
<text x="169.8" y="23.7">SELECT</text>
<text x="227.5" y="19.6">10M 6KV</text>
<text x="237.6" y="19.6">10M 6KV</text>
<text x="247.9" y="19.6">1M 700V</text>
<text x="260.1" y="19.6">5k8</text>
<text x="51.6" y="26.3">PWR</text>
<text x="76.7" y="25">VIN</text>
<text x="86" y="25">VOUT</text>
<text x="158.5" y="26.3">VOUT</text>
<text x="158.5" y="28.8">VIN</text>
<text x="171.8" y="26.3">SHDN</text>
<text x="174.5" y="28.8">C+</text>
<text x="193.6" y="26.6" transform="rotate(-90 193.6 26.6)">C12</text>
<text x="217.6" y="26.2">J1</text>
<text x="218.1" y="28.7">Fence+</text>
<text x="272" y="26.3">J2</text>
<text x="272.5" y="28.9">Fence-</text>
<text x="20.9" y="30.2">BT1</text>
<text x="21.4" y="32.6">Battery_Cell</text>
<text x="66.6" y="30.2">C2</text>
<text x="66.8" y="32.6">1.0uF</text>
<text x="76.7" y="30.1">EN</text>
<text x="84.5" y="31.5" transform="rotate(-90 84.5 31.5)">GND</text>
<text x="99.6" y="30.2">C3</text>
<text x="99.8" y="32.6">1.0uF</text>
<text x="112.4" y="30.2">C4</text>
<text x="112.5" y="32.6">10uF</text>
<text x="129" y="31.5">C13</text>
<text x="129.1" y="33.8">10uF</text>
<text x="144.2" y="31.5">C14</text>
<text x="144.3" y="33.8">10uF</text>
<text x="158.5" y="31.4">GND</text>
<text x="166.5" y="35.2">U5</text>
<text x="193.6" y="35.4" transform="rotate(-90 193.6 35.4)">1uF</text>
<text x="264.9" y="32">GND</text>
<text x="16" y="42.2">GND</text>
<text x="107.4" y="44.7">GND</text>
<text x="123.9" y="43.4">GND</text>
<text x="139.1" y="43.4">GND</text>
<text x="148" y="43.4">GND</text>
<text x="222.8" y="46.2">100k</text>
<text x="223.7" y="43.9">R7</text>
<text x="232.1" y="45.4">Opamp_Dual_Generic</text>
<text x="239.5" y="42.8">U1B</text>
<text x="253.9" y="47.3">BAV70LT</text>
<text x="256.7" y="45">D2</text>
<text x="30.6" y="52.8">R8</text>
<text x="40.4" y="53.8">LED</text>
<text x="41" y="51.5">D3</text>
<text x="73" y="53.7">+3.3V</text>
<text x="109.8" y="51.1">+3.3V</text>
<text x="164" y="51.7">C1</text>
<text x="173.2" y="51.7">100nF</text>
<text x="236.7" y="49.1">+</text>
<text x="21.7" y="59.4" transform="rotate(-90 21.7 59.4)">+3.3V</text>
<text x="31.1" y="55.1">R</text>
<text x="161.5" y="58.1">U1C</text>
<text x="166.9" y="56.8">V+</text>
<text x="235.9" y="59.2">R10</text>
<text x="30.1" y="61.7">R11</text>
<text x="31.1" y="64">R</text>
<text x="40.4" y="62.7">LED</text>
<text x="41" y="60.4">D4</text>
<text x="55.5" y="64.1" transform="rotate(-90 55.5 64.1)">J5</text>
<text x="57.8" y="64" transform="rotate(-90 57.8 64)">DEBUG LED</text>
<text x="85.8" y="62.3" transform="rotate(-90 85.8 62.3)">J4</text>
<text x="88.3" y="66" transform="rotate(-90 88.3 66)">DEBUG RN</text>
<text x="113.7" y="60.7">R9</text>
<text x="113.9" y="63">4k7</text>
<text x="122.8" y="63.3">RESET</text>
<text x="123.8" y="61">SW1</text>
<text x="162" y="60.6">Opamp_Dual_Generic</text>
<text x="184.9" y="62.5">GND</text>
<text x="235.5" y="61.5">100k</text>
<text x="30.1" y="70.6">R13</text>
<text x="40.4" y="71.6">LED</text>
<text x="41" y="69.3">D5</text>
<text x="73.1" y="70.1">GND</text>
<text x="160.7" y="71.9" transform="rotate(-90 160.7 71.9)">R5</text>
<text x="163" y="71.7" transform="rotate(-90 163 71.7)">232R</text>
<text x="173.4" y="71.9" transform="rotate(-90 173.4 71.9)">R6</text>
<text x="175.7" y="71.7" transform="rotate(-90 175.7 71.7)">232R</text>
<text x="266.1" y="71.8">1M</text>
<text x="266.2" y="69.5">R12</text>
<text x="274.9" y="69.6">C5</text>
<text x="275.2" y="71.9">100nF</text>
<text x="31.1" y="72.9">R</text>
<text x="114.9" y="73.4">C6</text>
<text x="115.1" y="75.7">100nF</text>
<text x="30.1" y="79.5">R14</text>
<text x="31.1" y="81.8">R</text>
<text x="40.4" y="80.5">LED</text>
<text x="41" y="78.2">D6</text>
<text x="73" y="79.1">+3.3V</text>
<text x="262.3" y="81.5">GND</text>
<text x="270" y="81.5">GND</text>
<text x="30.1" y="88.4">R15</text>
<text x="40.4" y="89.4">LED</text>
<text x="41" y="87">D7</text>
<text x="85.8" y="87.7" transform="rotate(-90 85.8 87.7)">J6</text>
<text x="109.9" y="85.3">GND</text>
<text x="134.1" y="85.3">GND</text>
<text x="164.9" y="89.2">ISP</text>
<text x="165.4" y="86.9">J3</text>
<text x="173.3" y="85.4">+3.3V</text>
<text x="235.9" y="88.4">R16</text>
<text x="31.1" y="90.7">R</text>
<text x="54.1" y="94.2">GND</text>
<text x="73.1" y="95.5">GND</text>
<text x="88.3" y="91.4" transform="rotate(-90 88.3 91.4)">DEBUG MCU</text>
<text x="235.5" y="90.7">100k</text>
<text x="222.8" y="99.6">100k</text>
<text x="223.2" y="97.3">R17</text>
<text x="253.9" y="100.7">BAV70LT</text>
<text x="256.7" y="98.3">D8</text>
<text x="41.2" y="104.5">+3.3V</text>
<text x="173.4" y="104.4">GND</text>
<text x="236.7" y="107.6">+</text>
<text x="167" y="113.4">+3.3V</text>
<text x="233.2" y="112.7">R18</text>
<text x="241.4" y="108.8">U1A</text>
<text x="242" y="111.3">Opamp_Dual_Generic</text>
<text x="266.2" y="112.7">R19</text>
<text x="274.9" y="112.8">C7</text>
<text x="31" y="119">AREF</text>
<text x="43.8" y="117.5" transform="rotate(-90 43.8 117.5)">VCC</text>
<text x="46.4" y="118.8" transform="rotate(-90 46.4 118.8)">AVCC</text>
<text x="51.9" y="119">PB0</text>
<text x="129.5" y="116.6" transform="rotate(-90 129.5 116.6)">GND</text>
<text x="143.7" y="115.7">J7</text>
<text x="143.9" y="118">868</text>
<text x="233.3" y="115">100k</text>
<text x="266.1" y="115">1M</text>
<text x="275.2" y="115.1">100nF</text>
<text x="19.3" y="124.1">C9</text>
<text x="51.9" y="121.5">PB1</text>
<text x="51.9" y="124.1">PB2</text>
<text x="123.6" y="120.9">GNDGND</text>
<text x="135.1" y="120.9">GND</text>
<text x="142.7" y="120.9">GNDGND</text>
<text x="160.5" y="125.1">100nF</text>
<text x="163.6" y="122.8">C8</text>
<text x="229.3" y="124.7">GND</text>
<text x="262.3" y="124.7">GND</text>
<text x="270" y="124.7">GND</text>
<text x="15.7" y="126.7">100nF</text>
<text x="51.9" y="126.6">PB3</text>
<text x="51.9" y="129.2">PB4</text>
<text x="51.9" y="131.7">PB5</text>
<text x="22.3" y="136.1">GND</text>
<text x="45.8" y="134.2">XTAL1/PB6</text>
<text x="45.8" y="136.8">XTAL2/PB7</text>
<text x="126.4" y="137.3" transform="rotate(-90 126.4 137.3)">GND</text>
<text x="130.2" y="137.3" transform="rotate(-90 130.2 137.3)">GND</text>
<text x="134" y="136.8" transform="rotate(-90 134 136.8)">RFL</text>
<text x="137.8" y="137.3" transform="rotate(-90 137.8 137.3)">GND</text>
<text x="141.6" y="137" transform="rotate(-90 141.6 137)">RFH</text>
<text x="145.4" y="137.3" transform="rotate(-90 145.4 137.3)">GND</text>
<text x="149.2" y="137.3" transform="rotate(-90 149.2 137.3)">GND</text>
<text x="165.9" y="137.8">GND</text>
<text x="167.1" y="134.9">GND</text>
<text x="268.2" y="134.4">MH1</text>
<text x="268.5" y="136.7">MountingHole</text>
<text x="51.9" y="141.9">PC0</text>
<text x="104.5" y="138.2">GND</text>
<text x="120.4" y="138">GND</text>
<text x="120.4" y="140.6">NC</text>
<text x="120.4" y="143.1">TEST0</text>
<text x="150" y="138">GND</text>
<text x="151.4" y="143.1">NC</text>
<text x="151.4" y="140.6">NC</text>
<text x="268.2" y="139.5">MH2</text>
<text x="268.5" y="141.8">MountingHole</text>
<text x="51.9" y="144.4">PC1</text>
<text x="51.9" y="146.9">PC2</text>
<text x="51.9" y="149.5">PC3</text>
<text x="86.8" y="144.3" transform="rotate(-90 86.8 144.3)">Y1</text>
<text x="120.4" y="145.7">TEST1</text>
<text x="120.4" y="148.2">/RESET</text>
<text x="151.4" y="148.2">NC</text>
<text x="151.4" y="145.7">NC</text>
<text x="268.2" y="149.6">MH4</text>
<text x="268.2" y="144.5">MH3</text>
<text x="268.5" y="146.9">MountingHole</text>
<text x="51.9" y="152">PC4</text>
<text x="51.9" y="154.6">PC5</text>
<text x="84.5" y="150.5" transform="rotate(-90 84.5 150.5)">32768 Hz</text>
<text x="103" y="154.6" transform="rotate(-90 103 154.6)">+3.3V</text>
<text x="104.5" y="150.9">GND</text>
<text x="120.4" y="150.7">GND</text>
<text x="120.4" y="153.3">VDD</text>
<text x="120.4" y="155.8">GPIO0</text>
<text x="147.5" y="155.8">GPIO11</text>
<text x="147.5" y="153.3">GPIO10</text>
<text x="151.4" y="150.7">NC</text>
<text x="268.2" y="154.7">MH5</text>
<text x="268.5" y="151.9">MountingHole</text>
<text x="45.5" y="157.1">RESET/PC6</text>
<text x="120.4" y="158.4">GPIO1</text>
<text x="120.4" y="160.9">GPIO2</text>
<text x="150" y="160.9">GND</text>
<text x="150.2" y="158.4">VDD</text>
<text x="165.9" y="160.7">GND</text>
<text x="172.6" y="160.4" transform="rotate(-90 172.6 160.4)">+3.3V</text>
<text x="268.2" y="159.8">MH6</text>
<text x="268.5" y="157">MountingHole</text>
<text x="31" y="167.3">PE2</text>
<text x="31" y="162.2">PE0</text>
<text x="31" y="164.7">PE1</text>
<text x="51.9" y="162.2">PD0</text>
<text x="51.9" y="164.7">PD1</text>
<text x="51.9" y="167.3">PD2</text>
<text x="78.1" y="162.9">+3.3V</text>
<text x="84.4" y="162.9">+3.3V</text>
<text x="120.4" y="163.4">GPIO3</text>
<text x="120.4" y="166">GPIO4</text>
<text x="147.5" y="163.4">GPIO12</text>
<text x="147.5" y="166">GPIO13</text>
<text x="268.5" y="162.1">MountingHole</text>
<text x="31" y="169.8">PE3</text>
<text x="51.9" y="169.8">PD3</text>
<text x="51.9" y="172.3">PD4</text>
<text x="89.2" y="172.4">R20</text>
<text x="104.5" y="171.2">GND</text>
<text x="120.4" y="168.5">GPIO5</text>
<text x="120.4" y="171.1">GND</text>
<text x="120.4" y="173.6">NC</text>
<text x="145.6" y="171.1">UART_RX</text>
<text x="145.8" y="173.6">UART_TX</text>
<text x="150" y="168.5">GND</text>
<text x="165.9" y="168.3">GND</text>
<text x="51.9" y="177.4">PD6</text>
<text x="51.9" y="180">PD7</text>
<text x="51.9" y="174.9">PD5</text>
<text x="88.4" y="174.8">47R</text>
<text x="120.4" y="176.1">GPIO6</text>
<text x="120.4" y="178.7">GPIO7</text>
<text x="144.2" y="178.7">RESERVED</text>
<text x="144.2" y="176.1">RESERVED</text>
<text x="43.8" y="183.9" transform="rotate(-90 43.8 183.9)">GND</text>
<text x="71.6" y="184.8">100nF</text>
<text x="73.6" y="182.5">C10</text>
<text x="89.2" y="182.4">C11</text>
<text x="89.7" y="185">100nF</text>
<text x="120.4" y="181.2">GPIO8</text>
<text x="120.4" y="183.8">GPIO9</text>
<text x="144.5" y="183.8">UART_RTS</text>
<text x="144.5" y="181.2">UART_CTS</text>
<text x="30.6" y="186.4">U3</text>
<text x="45.6" y="186.4">ATmega328PB-AU</text>
<text x="104.5" y="186.5">GND</text>
<text x="120.4" y="186.3">GND</text>
<text x="150" y="186.3">GND</text>
<text x="165.9" y="186.1">GND</text>
<text x="41.4" y="194.6">GND</text>
<text x="78.2" y="194.6">GND</text>
<text x="84.5" y="194.6">GND</text>
</g>
</svg>
